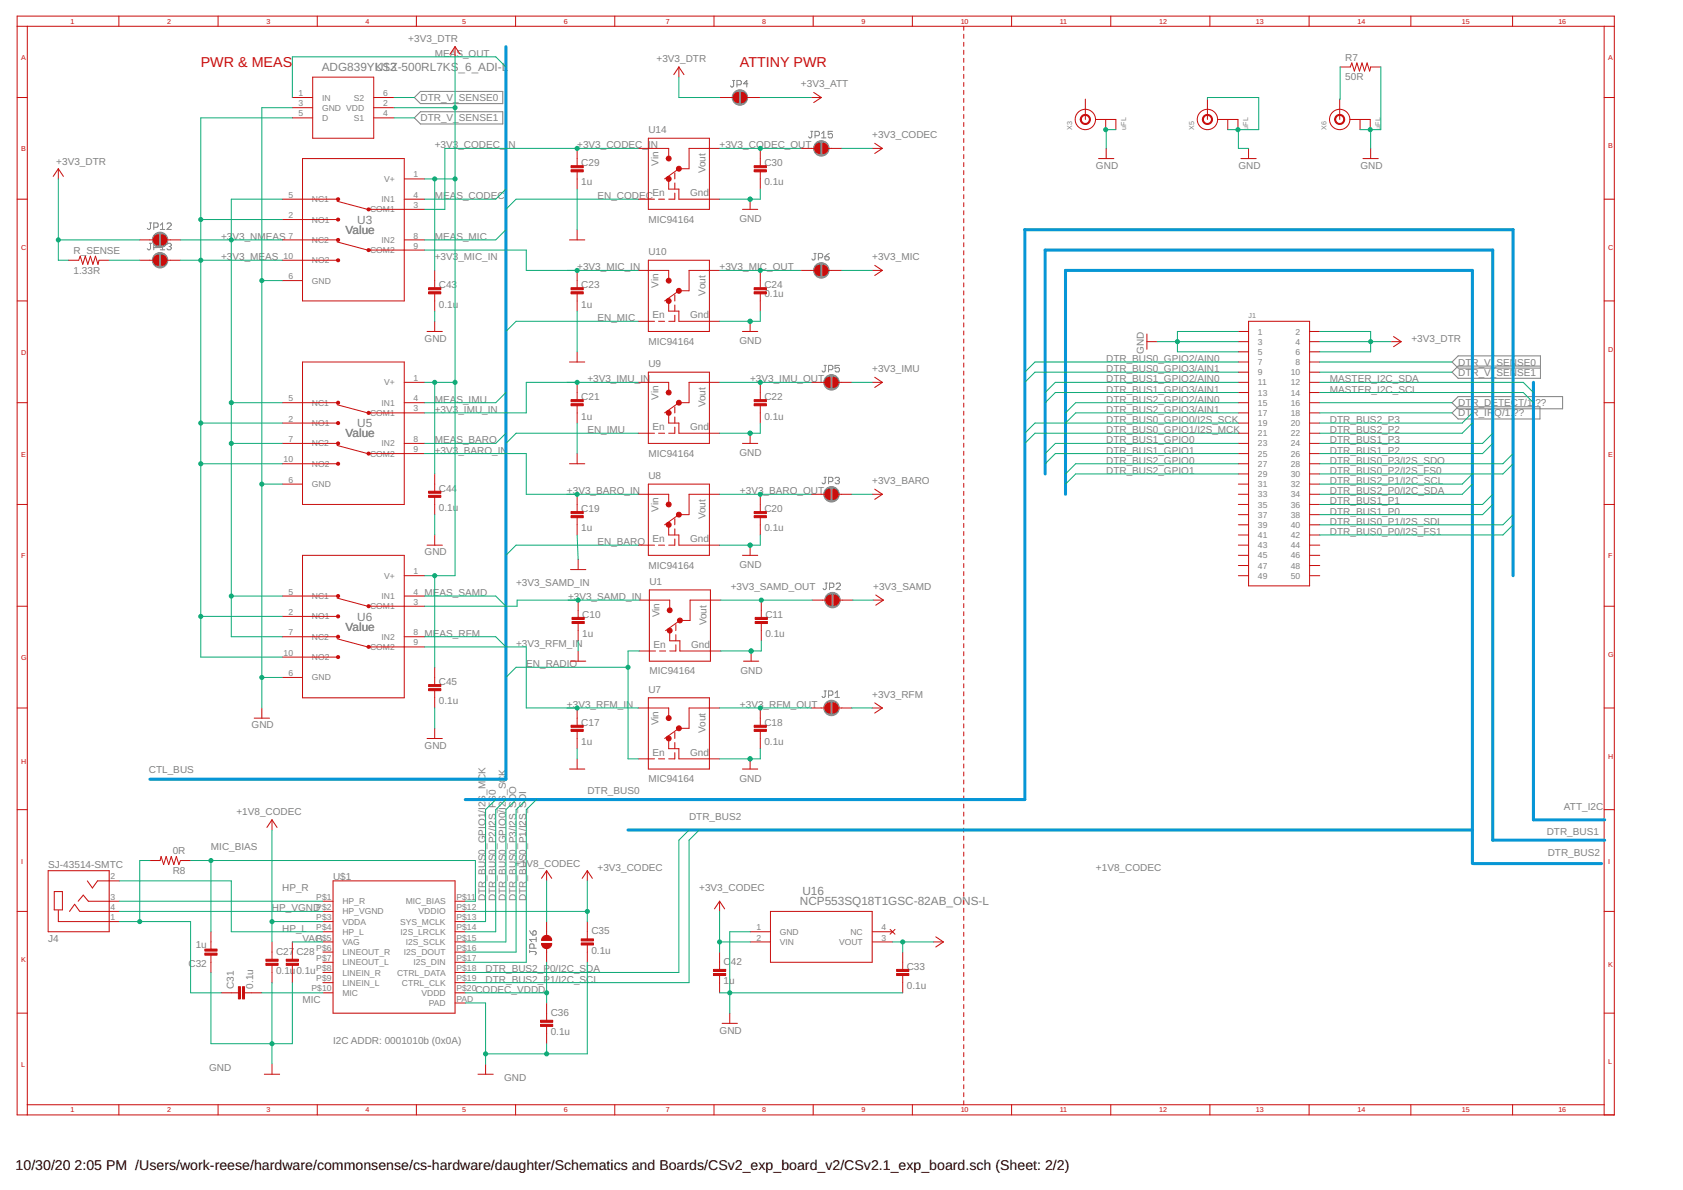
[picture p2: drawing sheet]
<svg xmlns="http://www.w3.org/2000/svg" width="420mm" height="297mm" viewBox="0 0 420 297" stroke-linecap="round" stroke-linejoin="round" font-family="sans-serif">
<g fill="#808080" stroke="#808080" stroke-width=".25">
<circle cx="207.8" cy="149.8" r="1.93"/>
<circle cx="207.6" cy="176.7" r="1.93"/>
<circle cx="207.6" cy="123.4" r="1.93"/>
<circle cx="207.6" cy="95.4" r="1.93"/>
<circle cx="205" cy="67.5" r="1.93"/>
<circle cx="40" cy="59.9" r="1.93"/>
<circle cx="40" cy="65" r="1.93"/>
<circle cx="205" cy="37" r="1.93"/>
<circle cx="184.7" cy="24.3" r="1.93"/>
</g>
<g fill="none" stroke="#808080" stroke-width=".25">
<path d="M103.4 24.3l1.6-1.5h20.5v3.1h-20.5zM103.4 29.4l1.6-1.5h20.5v3h-20.5zM182.9 20.1h.5M183.2 20.1v1.3l-.3 .3h-.3l-.2-.3M184 21.2h.8l.3-.3v-.5l-.3-.3h-.8v1.6M186.7 20.9h-1.1l.8-.8v1.6M202.4 32.8h.5M202.6 32.8v1.3l-.2 .3-.6-.3M203.5 33.9h.8l.3-.3v-.5l-.3-.3h-.8v1.6M205.1 34.4h1.1M205.1 33.3l.6-.5v1.6M207.8 32.8h-1v.8l.5-.3 .5 .3v.5l-.2 .3h-.6l-.2-.3"/>
<path d="M37.3 55.6h.5M37.6 55.6v1.4l-.3 .3-.5-.3M38.4 56.7h.8l.3-.2v-.6l-.3-.3h-.8v1.7M40 57.3h1.1M40 56.2l.6-.6v1.7M41.7 55.9l.3-.3h.5l.3 .3v.3l-1.1 1.1h1.1M37.3 60.7h.5M37.6 60.7v1.4l-.3 .3-.5-.3M38.4 61.8h.8l.3-.3v-.5l-.3-.3h-.8v1.7M40 61.3l.6-.6v1.7M40 62.4h1.1M41.7 61l.3-.3h.5l.3 .3v.3l-.3 .2"/>
<path d="M42.2 61.5h.3M42.5 61.5l.3 .3-.3 .6h-.5l-.3-.3M203.2 63.3h.6M203.5 63.3v1.3l-.3 .3h-.3l-.2-.3M204.3 64.3h.8l.3-.2v-.6l-.3-.2h-.8v1.6M205.9 64.1h.9l.2 .5-.2 .3h-.6l-.3-.3zM207 63.3l-1.1 .8M205.7 91.2h.6M206 91.2v1.4l-.3 .2h-.2l-.3-.2M206.8 92.3h.8l.3-.3v-.5l-.3-.3h-.8v1.6M209.5 91.2h-1v.8l.5-.3h.3l.2 .3v.6l-.2 .2h-.6l-.2-.2M384.6 91.4h-20.6l-1.5 1.5 1.5 1.5h20.6v-5.6h-20.6l-1.5 1.6 1.5 1.5h20.6"/>
<path d="M205.7 119.1h.6M206 119.1v1.4l-.3 .3-.5-.3M208.5 119.4l.2-.3h.6l.2 .3-.2 .6M209 120h.3M209.3 120l.2 .2-.2 .6h-.6l-.2-.3M362.5 100.5l1.5-1.5h26.1v3h-26.1zM362.5 103.1l1.5-1.6h20.5v3.1h-20.5zM206.8 120.2h.8l.3-.2v-.6l-.3-.3h-.8v1.7M206 145.5h.5M206.3 145.5v1.4l-.3 .3h-.3l-.2-.3M207.1 146.6h.8l.3-.2v-.6l-.3-.3h-.8v1.7M208.7 145.8l.3-.3h.5l.3 .3v.3l-1.1 1.1h1.1"/>
<path d="M205.7 172.5h.6M206 172.5v1.3l-.3 .3h-.2l-.3-.3M206.8 173.5h.8l.3-.2v-.6l-.3-.2h-.8v1.6M208.5 174.1h1M208.5 173l.5-.5v1.6M132.2 237.5h1.4l.3 .3v.3l-.3 .2M132.2 237.2v.6M132.2 232.3l.8 1.1M133 232.6l.6-.3 .3 .3v.6l-.3 .2h-.6zM133.3 236.7v-.8l-.3-.3h-.5l-.3 .3v.8h1.7M133.9 234v1.1M133.9 234.5h-1.7l.6 .6"/>
</g>
<g fill="none" stroke="#c90d0c" stroke-width=".25">
<path d="M4.3 4h398.7v274.3h-398.7zM4.3 6.6h398.7M6.8 6.6v271.7M29.7 4v2.6M54.4 4v2.6M78.1 19.3h15.2v15.2h-15.2zM79.2 4v2.6M103.9 4v2.6M113.6 11.6l1.3 1.9M113.6 11.6l-1.3 1.9M113.6 11.6v2.6M128.7 4v2.6"/>
<path d="M153.5 4v2.6M169.5 16.7l1.3 1.9M169.5 16.7l-1.3 1.9M169.5 16.7v2.6M178.2 4v2.6M203 4v2.6M227.8 4v2.6M240.6 6.6v1M240.6 8.6v1M240.6 10.6v1M240.6 12.6v1M240.6 14.6v1"/>
<path d="M240.6 16.6v1M240.6 18.6v1M252.5 4v2.6M277.3 4v2.6M302 4v2.6M326.8 4v2.6M334.6 16.7h2.5l.4-1 .6 2 .7-2 .6 2 .6-2 .7 2 .6-2 .6 2 .3-1h2.5M352.2 4v2.6M377.6 4v2.6M400.5 6.6v271.7M4.3 24.3h2.5M73 24.3h5.1"/>
<path d="M73 26.9h5.1M73 29.4h5.1M75.5 39.6h25.4v35.5h-25.4zM93.3 24.3h5.1M93.3 26.9h5.1M93.3 29.4h5.1M144.1 37v4.6M159.3 37h7.6v2.6M161.9 34.5h15.2v17.8h-15.2zM179.6 24.3h3.5M179.6 37h-7.6v5.1h-2.5l-3.6 2.6M186.4 24.3h3.4"/>
<path d="M189.8 37v4.6M200 37h3.4M202.5 24.3h2.5M203.1 23.1l1.9 1.2M205 24.3l-1.9 1.3M206.7 37h3.4M217.7 37h2.6M218.4 35.8l1.9 1.2M220.3 37l-1.9 1.3M240.6 20.6v1M240.6 22.6v1M240.6 24.6v1"/>
<path d="M240.6 26.6v1M240.6 28.6v1M240.6 30.6v1M240.6 32.6v1M240.6 34.6v1M240.6 36.6v1M240.6 38.6v1M271 24.7v5.1M273.5 29.8h5.1v2.6M274.3 39.6h3.8M276 29.8v2.6M276.2 37v2.6"/>
<path d="M301.4 24.7v5.1M304 29.8h5.1v2.6M306.5 29.8v2.6M309.8 39.6h3.8M311.7 37v2.6M334.5 24.7v5.1M337 29.8h5.1v2.6M339.5 29.8v2.6M340.3 39.6h3.8M342.2 37v2.6M400.5 24.3h2.5M4.3 49.7h2.5"/>
<path d="M14.6 42.1l1.2 1.9M14.6 42.1l-1.3 1.9M14.6 42.1v2.6M34.9 59.9h3.4M41.6 59.9h3.4M70.4 49.7h14M70.4 54.8h14M70.4 59.9h14M84.2 50.2l7.6 2.1M92 52.3h14M100.9 49.7h5.1M100.9 44.7h5.1"/>
<path d="M100.9 59.9h5.1M142.2 59.9h3.8M144.1 42.6v4.6M144.1 57.3v2.6M159.3 49.7h4.1M164.4 49.7h1.5M166.9 44.7v2.5h2.6v2.5h10.1M168.5 48.2v1.5h-1.6M168.5 43.1v1.6M168.5 45.7v1.5M185.4 52.3h3.8M187.3 49.7v2.6"/>
<path d="M189.8 42.6v4.6M240.6 40.6v1M240.6 42.6v1M240.6 44.6v1M240.6 46.6v1M240.6 48.6v1M240.6 50.6v1M240.6 52.6v1M240.6 54.6v1M240.6 56.6v1M240.6 58.6v1M400.5 49.7h2.5"/>
<path d="M4.3 75.1h2.5M17.1 65h2.5l.4-1.1 .7 2.1 .6-2.1 .6 2.1 .7-2.1 .6 2.1 .6-2.1 .7 2.1 .2-1h2.6M34.9 65h3.4M41.6 65h3.4M70.4 65h14M70.4 70h5.1M84.2 60.4l7.6 2M92 62.4h14M108.5 67.5v4.6M108.5 73.1v4.6M144.1 67.5v4.6M144.1 73.1v4.6"/>
<path d="M159.3 67.5h7.6v2.5M161.9 65h15.2v17.7h-15.2zM166.9 75.1v2.6h2.6v2.5h10.1M168.5 73.6v1.5M168.5 76.1v1.6M168.5 78.7v1.5h-1.6M179.6 67.5h-7.6v5.1h-2.5l-3.6 2.5M189.8 67.5v4.6M189.8 73.1v4.6M200 67.5h3.4M206.7 67.5h3.4M217.7 67.5h2.6"/>
<path d="M218.4 66.2l1.9 1.3M220.3 67.5l-1.9 1.3M240.6 60.6v1M240.6 62.6v1M240.6 64.6v1M240.6 66.6v1M240.6 68.6v1M240.6 70.6v1M240.6 72.6v1M240.6 74.6v1M240.6 76.6v1M240.6 78.6v1"/>
<path d="M400.5 75.1h2.5M75.5 90.4h25.4v35.5h-25.4zM100.9 95.4h5.1M106.6 82.7h3.8M108.5 80.2v2.5M142.2 90.4h3.8M144.1 87.8v2.6M144.1 95.4v4.6M159.3 95.4h7.6v2.6M159.3 80.2h4.1M161.9 92.9h15.2v17.8h-15.2zM164.4 80.2h1.5"/>
<path d="M179.6 95.4h-7.6v5.1h-2.5l-3.6 2.6M185.4 82.7h3.8M187.3 80.2v2.5M189.8 95.4v4.6M202.5 95.4h3.4M209.2 95.4h3.5M217.7 95.4h2.6M218.4 94.2l1.9 1.2M220.3 95.4l-1.9 1.3M240.6 80.6v1M240.6 82.6v1M240.6 84.6v1"/>
<path d="M240.6 86.6v1M240.6 88.6v1M240.6 90.6v1M240.6 92.6v1M240.6 94.6v1M240.6 96.6v1M240.6 98.6v1M286.3 85.3h2.6M286.3 83.4v3.8M309.2 95.4h2.5M309.2 90.4h2.5M309.2 92.9h2.5"/>
<path d="M309.2 82.7h2.5M309.2 85.3h2.5M309.2 87.8h2.5M309.2 98h2.5M311.7 80.2h15.2v66h-15.2zM326.9 95.4h2.6M326.9 90.4h2.6M326.9 92.9h2.6M326.9 82.7h2.6M326.9 85.3h2.6M326.9 87.8h2.6M326.9 98h2.6"/>
<path d="M347.3 85.3h2.5M347.9 84l1.9 1.3M349.8 85.3l-1.9 1.3M4.3 100.5h2.5M70.4 100.5h14M70.4 105.6h14M70.4 110.7h14M70.4 115.8h14M84.2 101l7.6 2.1M84.2 111.2l7.6 2M92 103.1h14M92 113.2h14"/>
<path d="M100.9 100.5h5.1M100.9 110.7h5.1M108.5 118.3v4.6M142.2 115.8h3.8M144.1 101v4.6M144.1 113.2v2.6M159.3 108.1h4.1M164.4 108.1h1.5M166.9 103.1v2.5h2.6v2.5h10.1M168.5 101.5v1.6M168.5 104.1v1.5M168.5 106.6v1.5h-1.6"/>
<path d="M185.4 110.7h3.8M187.3 108.1v2.6M189.8 101v4.6M240.6 100.6v1M240.6 102.6v1M240.6 104.6v1M240.6 106.6v1M240.6 108.6v1M240.6 110.6v1M240.6 112.6v1M240.6 114.6v1M240.6 116.6v1"/>
<path d="M240.6 118.6v1M309.2 100.5h2.5M309.2 105.6h2.5M309.2 103.1h2.5M309.2 110.7h2.5M309.2 113.2h2.5M309.2 115.8h2.5M309.2 108.1h2.5M309.2 118.3h2.5M326.9 100.5h2.6M326.9 105.6h2.6M326.9 103.1h2.6"/>
<path d="M326.9 110.7h2.6M326.9 113.2h2.6M326.9 115.8h2.6M326.9 108.1h2.6M326.9 118.3h2.6M400.5 100.5h2.5M4.3 125.9h2.5M70.4 120.8h5.1M75.5 138.6h25.4v35.6h-25.4zM106.6 136.1h3.8M108.5 123.9v4.6M108.5 133.5v2.6"/>
<path d="M144.1 123.4v4.6M144.1 129v4.5M144.3 139.6v2.6M159.3 123.4h7.6v2.5M159.3 136.1h4.1M161.9 120.8h15.2v17.8h-15.2zM164.4 136.1h1.5M166.9 131v2.5h2.6v2.6h10.1M168.5 129.5v1.5M168.5 132v1.5M168.5 134.5v1.6h-1.6M179.6 123.4h-7.6v5.1h-2.5l-3.6 2.5"/>
<path d="M185.4 138.6h3.8M187.3 136.1v2.5M189.8 123.4v4.6M189.8 129v4.5M202.5 123.4h3.4M209.2 123.4h3.5M217.7 123.4h2.6M218.4 122.1l1.9 1.3M220.3 123.4l-1.9 1.3M240.6 120.6v1M240.6 122.6v1.1M240.6 124.7v.9"/>
<path d="M240.6 126.6v1.1M240.6 128.7v.9M240.6 130.6v1.1M240.6 132.7v.9M240.6 134.7v1M240.6 136.7v.9M240.6 138.7v1M309.2 125.9h2.5M309.2 120.8h2.5M309.2 138.6h2.5M309.2 123.4h2.5M309.2 136.1h2.5"/>
<path d="M309.2 128.5h2.5M309.2 133.5h2.5M309.2 131h2.5M326.9 125.9h2.6M326.9 120.8h2.6M326.9 138.6h2.6M326.9 123.4h2.6M326.9 136.1h2.6M326.9 128.5h2.6M326.9 133.5h2.6M326.9 131h2.6M400.5 125.9h2.5"/>
<path d="M4.3 151.3h2.5M70.4 153.9h14M70.4 148.8h14M70.4 158.9h14M84.2 149.3l7.6 2M84.2 159.4l7.6 2.1M92 151.3h14M100.9 143.7h5.1M100.9 148.8h5.1M100.9 158.9h5.1M142.4 142.2h3.8M144.3 149.8v4.6"/>
<path d="M144.3 155.4v4.6M159.6 149.8h7.6v2.5M162.1 147.3h15.3v17.7h-15.3zM167.2 157.4v2.6h2.5v2.5h10.2M168.7 155.9v1.5M168.7 158.4v1.6M179.9 149.8h-7.6v5.1h-2.6l-3.5 2.5M190.1 149.8v4.6M190.1 155.4v4.6M202.8 149.8h3.4M209.5 149.8h3.4M218 149.8h2.5"/>
<path d="M218.6 148.5l1.9 1.3M220.5 149.8l-1.9 1.3M240.6 140.7v1M240.6 142.7v1M240.6 144.7v1M240.6 146.7v1M240.6 148.7v1M240.6 150.7v1M240.6 152.7v1M240.6 154.7v1M240.6 156.7v1M240.6 158.7v1"/>
<path d="M309.2 143.7h2.5M309.2 141.2h2.5M326.9 143.7h2.6M326.9 141.2h2.6M400.5 151.3h2.5M4.3 176.7h2.5M63.5 179.3h3.8M65.4 176.7v2.6M70.4 169.1h5.1M70.4 164h14M92 161.5h14M108.5 166.6v4.5"/>
<path d="M108.5 172.1v4.6M142.4 165h3.8M144.1 176.7v4.6M144.3 162.5v2.5M159.3 176.7h7.6v2.6M159.6 162.5h4.1M161.9 174.2h15.2v17.8h-15.2zM164.7 162.5h1.5M168.7 161v1.5h-1.5M179.6 176.7h-7.6v5.1h-2.5l-3.6 2.5M185.6 165h3.8M187.5 162.5v2.5"/>
<path d="M189.8 176.7v4.6M202.5 176.7h3.4M209.2 176.7h3.5M217.7 176.7h2.6M218.4 175.5l1.9 1.2M220.3 176.7l-1.9 1.3M240.6 160.7v1M240.6 162.7v1M240.6 164.7v1M240.6 166.7v1M240.6 168.7v1M240.6 170.7v1"/>
<path d="M240.6 172.7v1M240.6 174.7v1M240.6 176.7v1M240.6 178.7v1M400.5 176.7h2.5M106.6 184.3h3.8M108.5 181.8v2.5M142.2 192h3.8M144.1 182.3v4.6M144.1 189.4v2.6M159.3 189.4h4.1M164.4 189.4h1.5"/>
<path d="M166.9 184.3v2.6h2.6v2.5h10.1M168.5 187.9v1.5h-1.6M168.5 182.8v1.5M168.5 185.3v1.6M185.4 192h3.8M187.3 189.4v2.6M189.8 182.3v4.6M240.6 180.7v1M240.6 182.7v1M240.6 184.7v1M240.6 186.7v1M240.6 188.7v1"/>
<path d="M240.6 190.7v1M240.6 192.7v1M240.6 194.7v1M240.6 196.7v1M240.6 198.7v1M4.3 202.1h2.5M12 217.3h15.3v15.3h-15.3zM21.8 219.9l1.3 1.8 1.2-1.8h5.5M37.4 214.8h2.6l.2-1 .7 2 .6-2 .6 2 .7-2 .6 2 .6-2 .7 2 .3-1h2.6M67.9 204.6l1.3 1.9M67.9 204.6l-1.3 1.9M67.9 204.6v2.6"/>
<path d="M83.1 219.9h30.5v33h-30.5zM136.5 217.3v2.6M136.5 217.3l1.2 1.9M136.5 217.3l-1.3 1.9M146.6 217.3l1.3 1.9M146.6 217.3l-1.2 1.9M146.6 217.3v2.6M240.6 200.7v1M240.6 202.7v1M240.6 204.7v1M240.6 206.7v1M240.6 208.7v1"/>
<path d="M240.6 210.7v1M240.6 212.7v1M240.6 214.7v1M240.6 216.7v1M240.6 218.7v1M400.5 202.1h2.5M4.3 227.5h2.5M13.5 222.5h2.1v4.6h-2.1zM14.6 227.2v2.8h15.2M17.4 227.5l1.2-1.8 1.3 1.8M19.5 225l1.3-1.6 1.3 1.6h7.7M20 227.5h9.8"/>
<path d="M52.7 232.6v4.6M52.7 238.2v4.5M67.9 235.1v4.6M73 235.1v4.6M80.6 227.5h2.5M80.6 232.6h2.5M80.6 230h2.5M80.6 225h2.5M80.6 235.1h2.5M80.6 237.7h2.5M113.6 227.5h2.5M113.6 232.6h2.5"/>
<path d="M113.6 230h2.5M113.6 225h2.5M113.6 235.1h2.5M113.6 237.7h2.5M136.5 230v3.5M136.5 236.8v3.4M146.6 230v4.6M146.6 235.6v4.6M179.6 225v2.5M179.6 237.7v4.5M179.6 225l1.3 1.9M179.6 225l-1.2 1.9"/>
<path d="M187.3 232.6h5M187.3 235.1h5M192.3 227.5h25.4v12.7h-25.4zM217.7 232.6h5.1M217.7 235.1h5.1M222.2 232l1.2 1.2M223.4 232l-1.2 1.2M225.4 237.7v4.5M233 235.1h2.5M233.6 233.8l1.9 1.3M235.5 235.1l-1.9 1.3M240.6 220.7v1"/>
<path d="M240.6 222.7v1M240.6 224.7v1M240.6 226.7v1M240.6 228.7v1M240.6 230.7v1M240.6 232.7v1M240.6 234.7v1M240.6 236.7v1M240.6 238.7v1M400.5 227.5h2.5M4.3 252.9h2.5M55.2 247.8h4.6"/>
<path d="M60.8 247.8h4.6M67.9 240.7v4.6M73 240.7v4.6M80.6 240.2h2.5M80.6 242.7h2.5M80.6 245.3h2.5M80.6 247.8h2.5M113.6 240.2h2.5M113.6 242.7h2.5M113.6 245.3h2.5M113.6 247.8h2.5M113.6 250.4h2.5"/>
<path d="M136.5 250.4v4.5M136.5 255.9v4.6M179.6 243.2v4.6M180.3 255.4h3.8M182.2 252.9v2.5M225.4 243.2v4.6M240.6 240.7v1M240.6 242.7v1M240.6 244.7v1M240.6 246.7v1M240.6 248.7v1M240.6 250.7v1"/>
<path d="M240.6 252.8v.9M240.6 254.7v1M240.6 256.8v.9M240.6 258.7v1.1M400.5 252.9h2.5M6.8 275.8h393.7M29.7 275.8v2.5M54.4 275.8v2.5M66 268.1h3.8M67.9 265.6v2.5M79.2 275.8v2.5M103.9 275.8v2.5"/>
<path d="M119.3 268.1h3.8M121.2 265.6v2.5M128.7 275.8v2.5M153.5 275.8v2.5M178.2 275.8v2.5M203 275.8v2.5M227.8 275.8v2.5M240.6 260.8v.9M240.6 262.7v1.1M240.6 264.8v.9M240.6 266.7v1.1M240.6 268.8v.9"/>
<path d="M240.6 270.8v1M240.6 272.8v.9M240.6 274.8v1M252.5 275.8v2.5M277.3 275.8v2.5M302 275.8v2.5M326.8 275.8v2.5M352.2 275.8v2.5M377.6 275.8v2.5"/>
<circle cx="271" cy="29.8" r="2.54"/>
<circle cx="301.4" cy="29.8" r="2.54"/>
<circle cx="334.5" cy="29.8" r="2.54"/>
</g>
<g fill="#c90d0c" stroke="#c90d0c" stroke-width=".25">
<path d="M142.8 155.1h3.1v.5h-3.1z"/>
<path d="M142.8 154.1h3.1v.5h-3.1z"/>
<path d="M188.5 155.1h3.1v.5h-3.1z"/>
<path d="M188.5 154.1h3.1v.5h-3.1z"/>
<path d="M142.6 182.1h3v.5h-3z"/>
<path d="M142.6 181h3v.5h-3z"/>
<path d="M188.3 182.1h3v.5h-3z"/>
<path d="M188.3 181h3v.5h-3z"/>
<path d="M142.6 128.7h3v.5h-3z"/>
<path d="M142.6 127.7h3v.5h-3z"/>
<path d="M188.3 128.7h3v.5h-3z"/>
<path d="M188.3 127.7h3v.5h-3z"/>
<path d="M142.6 100.8h3v.5h-3z"/>
<path d="M142.6 99.8h3v.5h-3z"/>
<path d="M188.3 100.8h3v.5h-3z"/>
<path d="M188.3 99.8h3v.5h-3z"/>
<path d="M142.6 72.8h3v.5h-3z"/>
<path d="M142.6 71.8h3v.5h-3z"/>
<path d="M188.3 72.8h3v.5h-3z"/>
<path d="M188.3 71.8h3v.5h-3z"/>
<path d="M142.6 42.4h3v.5h-3z"/>
<path d="M142.6 41.4h3v.5h-3z"/>
<path d="M188.3 42.4h3v.5h-3z"/>
<path d="M188.3 41.4h3v.5h-3z"/>
<path d="M178.1 243h3.1v.5h-3.1z"/>
<path d="M178.1 242h3.1v.5h-3.1z"/>
<path d="M107 72.8h3v.5h-3z"/>
<path d="M107 71.8h3v.5h-3z"/>
<path d="M107 123.6h3v.5h-3z"/>
<path d="M107 122.6h3v.5h-3z"/>
<path d="M107 171.9h3v.5h-3z"/>
<path d="M107 170.9h3v.5h-3z"/>
<path d="M66.4 240.5h3v.5h-3z"/>
<path d="M66.4 239.4h3v.5h-3z"/>
<path d="M71.5 240.5h3v.5h-3z"/>
<path d="M71.5 239.4h3v.5h-3z"/>
<path d="M145.1 235.4h3v.5h-3z"/>
<path d="M145.1 234.4h3v.5h-3z"/>
<path d="M134.9 255.7h3.1v.5h-3.1z"/>
<path d="M134.9 254.7h3.1v.5h-3.1z"/>
<path d="M60.5 246.3h.5v3h-.5z"/>
<path d="M59.5 246.3h.5v3h-.5z"/>
<path d="M51.1 236.9h3.1v.5h-3.1z"/>
<path d="M51.1 237.9h3.1v.5h-3.1z"/>
<path d="M223.8 243h3.1v.5h-3.1z"/>
<path d="M223.8 242h3.1v.5h-3.1z"/>
</g>
<g fill="#c90d0c" stroke="#c90d0c" stroke-width=".25">
<path d="M166.8 151.8a.61 .61 0 0 1 .9 .3 .61 .61 0 0 1-.4 .8 .61 .61 0 0 1-.7-.6l.6-.1 .1 .2-.7-.1z" fill-rule="evenodd"/>
<path d="M166.8 156.9a.61 .61 0 0 1 .9 .2 .61 .61 0 0 1-.4 .9 .61 .61 0 0 1-.7-.6l.6-.1 .1 .2-.7-.1z" fill-rule="evenodd"/>
<path d="M169.4 154.4a.61 .61 0 0 1 .9 .2 .61 .61 0 0 1-.4 .9 .61 .61 0 0 1-.8-.6l.7-.1v.1h-.7z" fill-rule="evenodd"/>
<path d="M208.2 148.5a1.27 1.27 0 0 1 1.3 1.3 1.27 1.27 0 0 1-1.3 1.3z" fill-rule="evenodd"/>
<path d="M206.5 148.9l1-.4v2.6a1.26 1.26 0 0 1-1.2-.8 1.26 1.26 0 0 1 .2-1.4z" fill-rule="evenodd"/>
<path d="M166.6 178.8a.61 .61 0 0 1 .9 .2 .61 .61 0 0 1-.4 .8 .61 .61 0 0 1-.8-.5l.7-.1v.1h-.7z" fill-rule="evenodd"/>
<path d="M166.6 183.9a.61 .61 0 0 1 .9 .2 .61 .61 0 0 1-.4 .8 .61 .61 0 0 1-.8-.6l.7-.1v.2l-.7-.1z" fill-rule="evenodd"/>
<path d="M169.1 181.3a.61 .61 0 0 1 .9 .2 .61 .61 0 0 1-.4 .9 .61 .61 0 0 1-.7-.6l.6-.1 .1 .1h-.7z" fill-rule="evenodd"/>
<path d="M208 175.5a1.27 1.27 0 0 1 1.2 1.2 1.27 1.27 0 0 1-1.2 1.3z" fill-rule="evenodd"/>
<path d="M206.2 175.9l1-.4v2.5a1.26 1.26 0 0 1-1.2-.8 1.26 1.26 0 0 1 .2-1.3z" fill-rule="evenodd"/>
<path d="M166.6 125.4a.62 .62 0 0 1 .9 .2 .62 .62 0 0 1-.4 .9 .62 .62 0 0 1-.8-.6l.7-.1v.2l-.7-.1z" fill-rule="evenodd"/>
<path d="M166.6 130.5a.62 .62 0 0 1 .9 .2 .62 .62 0 0 1-.4 .9 .62 .62 0 0 1-.8-.6l.7-.1v.1h-.7z" fill-rule="evenodd"/>
<path d="M169.1 128a.62 .62 0 0 1 .9 .2 .62 .62 0 0 1-.4 .9 .62 .62 0 0 1-.7-.6l.6-.1 .1 .1h-.7z" fill-rule="evenodd"/>
<path d="M208 122.1a1.27 1.27 0 0 1 1.2 1.3 1.27 1.27 0 0 1-1.2 1.3z" fill-rule="evenodd"/>
<path d="M206.2 122.5l1-.4v2.6a1.26 1.26 0 0 1-1.2-.8 1.26 1.26 0 0 1 .2-1.4z" fill-rule="evenodd"/>
<path d="M166.6 97.5a.61 .61 0 0 1 .9 .2 .61 .61 0 0 1-.4 .9 .61 .61 0 0 1-.8-.6l.7-.1v.1h-.7z" fill-rule="evenodd"/>
<path d="M166.6 102.6a.61 .61 0 0 1 .9 .2 .61 .61 0 0 1-.4 .9 .61 .61 0 0 1-.8-.6l.7-.1v.1h-.7z" fill-rule="evenodd"/>
<path d="M169.1 100.1a.61 .61 0 0 1 .9 .2 .61 .61 0 0 1-.4 .8 .61 .61 0 0 1-.7-.6l.6-.1 .1 .2-.7-.1z" fill-rule="evenodd"/>
<path d="M208 94.2a1.27 1.27 0 0 1 1.2 1.2 1.27 1.27 0 0 1-1.2 1.3z" fill-rule="evenodd"/>
<path d="M206.2 94.6l1-.4v2.5a1.26 1.26 0 0 1-1.2-.7 1.26 1.26 0 0 1 .2-1.4z" fill-rule="evenodd"/>
<path d="M166.6 69.6a.61 .61 0 0 1 .9 .2 .61 .61 0 0 1-.4 .9 .61 .61 0 0 1-.8-.7h.7v.1l-.7-.1z" fill-rule="evenodd"/>
<path d="M166.6 74.7a.61 .61 0 0 1 .9 .2 .61 .61 0 0 1-.4 .8 .61 .61 0 0 1-.8-.6l.7-.1v.2l-.7-.1z" fill-rule="evenodd"/>
<path d="M169.1 72.1a.61 .61 0 0 1 .9 .2 .61 .61 0 0 1-.4 .9 .61 .61 0 0 1-.7-.6l.6-.1 .1 .1h-.7z" fill-rule="evenodd"/>
<path d="M205.4 66.2a1.27 1.27 0 0 1 1.3 1.3 1.27 1.27 0 0 1-1.3 1.3z" fill-rule="evenodd"/>
<path d="M203.7 66.7l1-.5v2.6a1.26 1.26 0 0 1-1.2-.8 1.26 1.26 0 0 1 .2-1.3z" fill-rule="evenodd"/>
<path d="M40.3 58.6a1.27 1.27 0 0 1 1.3 1.3 1.27 1.27 0 0 1-1.3 1.3z" fill-rule="evenodd"/>
<path d="M38.6 59l1-.4v2.6a1.26 1.26 0 0 1-1.2-.8 1.26 1.26 0 0 1 .2-1.4z" fill-rule="evenodd"/>
<path d="M40.3 63.7a1.27 1.27 0 0 1 1.3 1.3 1.27 1.27 0 0 1-1.3 1.2z" fill-rule="evenodd"/>
<path d="M38.6 64.1l1-.4v2.5a1.26 1.26 0 0 1-1.2-.7 1.26 1.26 0 0 1 .2-1.4z" fill-rule="evenodd"/>
<path d="M270.1 28.9a1.27 1.27 0 0 1 2 .3 1.27 1.27 0 0 1-.8 1.8 1.27 1.27 0 0 1-1.6-1.2h.2a1.01 1.01 0 0 1 1.4-.9 1.01 1.01 0 0 1 .3 1.6 1.01 1.01 0 0 1-1.6-.4l-.1-.3h-.2z" fill-rule="evenodd"/>
<path d="M300.5 28.9a1.27 1.27 0 0 1 2 .3 1.27 1.27 0 0 1-.7 1.8 1.27 1.27 0 0 1-1.6-1.2h.2a1.01 1.01 0 0 1 1.4-.9 1.01 1.01 0 0 1 .3 1.6 1.01 1.01 0 0 1-1.6-.4l-.1-.3h-.2z" fill-rule="evenodd"/>
<path d="M333.6 28.9a1.26 1.26 0 0 1 1.9 .3 1.26 1.26 0 0 1-.7 1.8 1.26 1.26 0 0 1-1.6-1.2h.2a1.01 1.01 0 0 1 1.4-.9 1.01 1.01 0 0 1 .3 1.6 1.01 1.01 0 0 1-1.6-.4l-.1-.3h-.2z" fill-rule="evenodd"/>
<path d="M166.6 39.1a.61 .61 0 0 1 .9 .2 .61 .61 0 0 1-.4 .9 .61 .61 0 0 1-.8-.6l.7-.1v.1h-.7z" fill-rule="evenodd"/>
<path d="M166.6 44.2a.61 .61 0 0 1 .9 .2 .61 .61 0 0 1-.4 .9 .61 .61 0 0 1-.8-.6l.7-.1v.1h-.7z" fill-rule="evenodd"/>
<path d="M169.1 41.6a.61 .61 0 0 1 .9 .2 .61 .61 0 0 1-.4 .9 .61 .61 0 0 1-.7-.6l.6-.1 .1 .2-.7-.1z" fill-rule="evenodd"/>
<path d="M205.4 35.8a1.27 1.27 0 0 1 1.3 1.2 1.27 1.27 0 0 1-1.3 1.3z" fill-rule="evenodd"/>
<path d="M203.7 36.2l1-.4v2.5a1.26 1.26 0 0 1-1.2-.7 1.26 1.26 0 0 1 .2-1.4z" fill-rule="evenodd"/>
<path d="M185.1 23.1a1.27 1.27 0 0 1 1.3 1.2 1.27 1.27 0 0 1-1.3 1.3z" fill-rule="evenodd"/>
<path d="M183.4 23.5l.9-.4v2.5a1.27 1.27 0 0 1-1.1-.7 1.27 1.27 0 0 1 .2-1.4z" fill-rule="evenodd"/>
<path d="M135.6 233.8a1.27 1.27 0 0 1 1.4-.2 1.27 1.27 0 0 1 .7 1.1h-2.5z" fill-rule="evenodd"/>
<path d="M135.2 235.5h2.5a1.27 1.27 0 0 1-1.2 1.3 1.27 1.27 0 0 1-1.3-1.3z" fill-rule="evenodd"/>
</g>
<g fill="none" stroke="#c90d0c" stroke-width=".51">
<circle cx="84.4" cy="49.7" r=".25"/>
<circle cx="84.4" cy="54.8" r=".25"/>
<circle cx="84.4" cy="59.9" r=".25"/>
<circle cx="92" cy="52.3" r=".25"/>
<circle cx="84.4" cy="65" r=".25"/>
<circle cx="92" cy="62.4" r=".25"/>
<circle cx="84.4" cy="100.5" r=".25"/>
<circle cx="84.4" cy="105.6" r=".25"/>
<circle cx="84.4" cy="110.7" r=".25"/>
<circle cx="84.4" cy="115.8" r=".25"/>
<circle cx="92" cy="103.1" r=".25"/>
<circle cx="92" cy="113.2" r=".25"/>
<circle cx="84.4" cy="158.9" r=".25"/>
<circle cx="84.4" cy="153.9" r=".26"/>
<circle cx="84.4" cy="148.8" r=".26"/>
<circle cx="92" cy="151.3" r=".26"/>
<circle cx="84.4" cy="164" r=".25"/>
<circle cx="92" cy="161.5" r=".25"/>
</g>
<path d="M126.3 11.6v182.9h-88.9M382.8 95.4v109.2h17.8M260.9 118.3v-55.9h111.8v147.3h27.9M266 123.4v-55.9h101.6v148.1M377.7 143.7v-86.4h-121.9v142.3h-139.7M156.8 207.2h210.8M367.8 215.6h32" fill="none" stroke="#0696d7" stroke-width=".76"/>
<g fill="none" stroke="#0dab76" stroke-width=".25">
<path d="M113.6 14.2v129.5h-7.6M126.3 16.7l-2.5-2.5h-50.8v10.1M169.5 19.3v5h10.1M334.6 16.7l-.1 8M344.7 16.7v15.7h-5.2M73 26.9h-7.6v149.8M73 29.4h-22.9v134.6h20.3M98.4 26.9h15.2M98.4 24.3h5M98.4 29.4h5M159.3 37h-48.2v15.3h-5.1M179.6 37h20.4"/>
<path d="M189.8 24.3h12.7M210.1 37h7.6M276 32.4h2.6M276.2 32.4v4.6M301.4 24.7v-.4h12.8v8.1h-7.7M309.2 32.4v4.6h2.5M342.2 32.4v4.6M14.6 44.7v20.3h2.5M14.6 59.9h20.3M45 59.9h25.4M50.1 54.8h20.3M70.4 49.7h-12.7v109.2h12.7"/>
<path d="M106 44.7h7.6M108.5 44.7v22.8M126.3 47.2l-2.5 2.5h-17.8M126.3 57.3l-2.5 2.6h-17.8M144.1 47.2v10.1M159.3 49.7h-30.5l-2.5 2.6M189.8 47.2v2.5h-10.2M27.3 65h7.6M45 65h25.4M65.4 70h5M106 62.4h25.4v5.1h27.9M108.5 77.7v2.5"/>
<path d="M144.1 77.7v10.1M179.6 67.5h20.4M189.8 77.7v2.5h-10.2M210.1 67.5h7.6M106 95.4h7.6M108.5 95.4v22.9M126.3 98l-2.5 2.5h-17.8M159.3 80.2h-30.5l-2.5 2.5M159.3 95.4h-27.9v7.7h-25.4M179.6 95.4h22.9M212.7 95.4h5M288.9 85.3h20.3"/>
<path d="M309.2 82.7h-15.3v5.1h15.3M309.2 95.4h-45.7l-2.6 2.6M309.2 90.4h-50.8l-2.6 2.5M309.2 92.9h-50.8l-2.6 2.5M309.2 98h-45.7l-2.6 2.5M329.5 82.7h12.7v5.1h-12.7M329.5 85.3h17.8M329.5 95.4h50.8l2.5 2.6M329.5 90.4h33M329.5 92.9h33M329.5 98h50.8l2.5 2.5M50.1 105.6h20.3"/>
<path d="M50.1 115.8h20.3M57.7 110.7h12.7M57.7 100.5h12.7M106 113.2h25.4v10.2h27.9M126.3 108.1l-2.5 2.6h-17.8M144.1 105.6v7.6M159.3 108.1h-30.5l-2.5 2.6M189.8 105.6v2.5h-10.2M309.2 108.1h-50.8l-2.6 2.6M309.2 105.6h-50.8l-2.6 2.5M309.2 115.8h-40.7l-2.5 2.5M309.2 110.7h-45.7l-2.6 2.5"/>
<path d="M309.2 100.5h-40.7l-2.5 2.6M309.2 103.1h-40.7l-2.5 2.5M309.2 118.3h-40.7l-2.5 2.5M309.2 113.2h-45.7l-2.6 2.6M329.5 100.5h33M329.5 103.1h33M367.6 118.3l-2.6 2.5h-35.5M367.6 105.6l-2.6 2.5h-35.5M367.6 103.1l-2.6 2.5h-35.5M372.7 108.1l-2.6 2.6h-40.6M372.7 110.7l-2.6 2.5h-40.6M377.7 113.2l-2.5 2.6h-45.7"/>
<path d="M377.7 115.8l-2.5 2.5h-45.7M65.4 120.8h5M108.5 128.5v5M144.1 133.5l.2 6.1M159.3 136.1h-30.5l-2.5 2.5M179.6 123.4h22.9M189.8 133.5v2.6h-10.2M212.7 123.4h5M367.6 120.8l-2.6 2.6h-35.5M372.7 125.9l-2.6 2.6h-40.6M372.7 123.4l-2.6 2.5h-40.6M377.7 128.5l-2.5 2.5h-45.7"/>
<path d="M377.7 131l-2.5 2.5h-45.7M50.1 153.9h20.3M57.7 148.8h12.7M106 158.9h17.8l2.5 2.6M106 148.8h17.8l2.5 2.5M108.5 143.7v22.9M144.3 160v2.5M159.6 149.8h-30.5v1.5h-23.1M179.9 149.8h22.9M190.1 160v2.5h-10.2M212.9 149.8h5.1M65.4 169.1h5"/>
<path d="M106 161.5h25.4v15.2h27.9M108.5 176.7v5.1M156.8 166.6h-28l-2.5 2.5M159.6 162.5h-2.8v26.9h2.5M179.6 176.7h22.9M212.7 176.7h5M123.8 199.6l-2.6 2.5v27.9h-5.1M126.3 199.6l-2.5 2.5v30.5h-7.7M128.8 199.6l-2.5 2.5v33h-10.2M131.4 199.6l-2.6 2.5v35.6h-12.7M133.9 199.6l-2.5 2.5v38.1h-15.3M144.1 186.9v2.5"/>
<path d="M189.8 186.9v2.5h-10.2M29.8 219.9h27.9v12.7h22.9M37.4 214.8h-2.5v15.2M47.6 214.8h71.1v10.2h-2.6M52.7 214.8v17.8M67.9 207.2v27.9M136.5 219.9v10.1M146.6 219.9v10.1M172 207.2l-2.5 2.5v33h-53.4M174.6 207.2l-2.6 2.5v35.6h-55.9M29.8 230h17.8v17.8h7.6M29.8 227.5h50.8"/>
<path d="M29.8 225h50.8M67.9 230h12.7M73 235.1h7.6M116.1 227.5h30.5M179.6 235.1h7.7M179.6 227.5v10.2M187.3 232.6h-5.1v20.3M222.8 235.1h10.2M225.4 235.1v2.6M52.7 242.7v17.8h20.3v-15.2M65.4 247.8h15.2M67.9 245.3v20.3"/>
<path d="M116.1 247.8h20.4M116.1 250.4h5.1v15.2M136.5 240.2v10.2M146.6 240.2v22.9h-25.4M179.6 247.8h45.8M136.5 260.5v2.6"/>
</g>
<g fill="#0dab76" stroke="#0dab76" stroke-width=".25">
<circle cx="187.5" cy="162.5" r=".51"/>
<circle cx="65.4" cy="169.1" r=".51"/>
<circle cx="65.4" cy="120.8" r=".51"/>
<circle cx="65.4" cy="70" r=".51"/>
<circle cx="187.3" cy="189.4" r=".51"/>
<circle cx="187.3" cy="136.1" r=".51"/>
<circle cx="187.3" cy="108.1" r=".51"/>
<circle cx="187.3" cy="80.2" r=".51"/>
<circle cx="276" cy="32.4" r=".51"/>
<circle cx="309.1" cy="32.4" r=".51"/>
<circle cx="342.1" cy="32.4" r=".51"/>
<circle cx="187.3" cy="49.7" r=".51"/>
<circle cx="182.2" cy="247.8" r=".51"/>
<circle cx="293.9" cy="85.3" r=".51"/>
<circle cx="121.2" cy="263.1" r=".51"/>
<circle cx="136.5" cy="263.1" r=".51"/>
<circle cx="67.9" cy="260.5" r=".51"/>
<circle cx="113.6" cy="44.7" r=".51"/>
<circle cx="113.6" cy="95.4" r=".51"/>
<circle cx="108.5" cy="44.7" r=".51"/>
<circle cx="108.5" cy="95.4" r=".51"/>
<circle cx="108.5" cy="143.7" r=".51"/>
<circle cx="113.6" cy="26.9" r=".51"/>
<circle cx="14.6" cy="59.9" r=".51"/>
<circle cx="342.2" cy="85.3" r=".51"/>
<circle cx="190.1" cy="149.8" r=".51"/>
<circle cx="50.1" cy="65" r=".51"/>
<circle cx="50.1" cy="153.9" r=".51"/>
<circle cx="50.1" cy="105.6" r=".51"/>
<circle cx="50.1" cy="115.8" r=".51"/>
<circle cx="50.1" cy="54.8" r=".51"/>
<circle cx="189.8" cy="176.7" r=".51"/>
<circle cx="189.8" cy="123.4" r=".51"/>
<circle cx="189.8" cy="95.4" r=".51"/>
<circle cx="189.8" cy="67.5" r=".51"/>
<circle cx="57.7" cy="59.9" r=".51"/>
<circle cx="57.7" cy="148.8" r=".51"/>
<circle cx="57.7" cy="110.7" r=".51"/>
<circle cx="57.7" cy="100.5" r=".51"/>
<circle cx="179.6" cy="235.1" r=".51"/>
<circle cx="146.6" cy="227.5" r=".51"/>
<circle cx="189.8" cy="37" r=".51"/>
<circle cx="225.4" cy="235.1" r=".51"/>
<circle cx="67.9" cy="230" r=".51"/>
<circle cx="156.8" cy="166.6" r=".51"/>
<circle cx="136.5" cy="247.8" r=".51"/>
<circle cx="34.9" cy="230" r=".51"/>
<circle cx="144.1" cy="176.7" r=".51"/>
<circle cx="144.3" cy="149.8" r=".51"/>
<circle cx="144.1" cy="123.4" r=".51"/>
<circle cx="144.1" cy="95.4" r=".51"/>
<circle cx="144.1" cy="67.5" r=".51"/>
<circle cx="144.1" cy="37" r=".51"/>
<circle cx="52.7" cy="214.8" r=".51"/>
</g>
<g font-size="3.6" fill="#c90d0c">
<text x="50.1" y="16.7">PWR &amp; MEAS</text>
<text x="184.7" y="16.7">ATTINY PWR</text>
</g>
<g font-size="3.5">
<text x="3.9" y="292.1">10/30/20</text>
<text x="18.6" y="292.1">2:05 PM /Users/work-reese/hardware/commonsense/cs-hardware/daughter/Schematics and Boards/CSv2_exp_board_v2/CSv2.1_exp_board.sch (Sheet: 2/2)</text>
</g>
<g font-size="2.9" fill="#808080">
<text x="80.3" y="17.8">ADG839YKSZ-500RL7KS</text>
<text x="93.6" y="17.8">U13</text>
<text x="114.5" y="17.8">_6_ADI-L</text>
<text x="86.3" y="58.4">Value</text>
<text x="89.2" y="55.9">U3</text>
<text x="89.2" y="106.6">U5</text>
<text x="86.3" y="109.2">Value</text>
<text x="89.2" y="154.9">U6</text>
<text x="86.3" y="157.4">Value</text>
<text x="199.7" y="226">NCP553SQ18T1GSC-82AB_ONS-L</text>
<text x="200.3" y="223.5">U16</text>
</g>
<g font-size="2.5" fill="#808080">
<text x="101.9" y="10.4">+3V3_DTR</text>
<text x="108.5" y="14.2">MEA</text>
<text x="113.9" y="14.2">S_OUT</text>
<text x="163.9" y="15.4">+3V3_DTR</text>
<text x="335.8" y="15.2">R7</text>
<text x="200" y="21.8">+3V3_ATT</text>
<text x="335.8" y="20">50R</text>
<text x="105" y="25.2">DTR_V_SENSE0</text>
<text x="105" y="30.3">DTR_V_SENSE1</text>
<text x="161.9" y="33.2">U14</text>
<text x="217.7" y="34.5">+3V3_CODEC</text>
<text x="14.1" y="41.1">+3V3_DTR</text>
<text x="108.5" y="37">+3V3_CODEC_I</text>
<text x="126.9" y="37">N</text>
<text x="144.1" y="37">+3V3_CODEC_I</text>
<text x="145.1" y="41.5">C29</text>
<text x="162.5" y="37">N</text>
<text x="164.4" y="41.4" transform="rotate(-90 164.4 41.4)">Vin</text>
<text x="179.6" y="37">+3V3_CODEC_OUT</text>
<text x="190.8" y="41.5">C30</text>
<text x="145.1" y="46.3">1u</text>
<text x="176.1" y="43.3" transform="rotate(-90 176.1 43.3)">Vout</text>
<text x="190.8" y="46.3">0.1u</text>
<text x="273.6" y="42.1">GND</text>
<text x="309.2" y="42.1">GND</text>
<text x="339.6" y="42.1">GND</text>
<text x="108.5" y="49.7">MEA</text>
<text x="113.9" y="49.7">S_CODEC</text>
<text x="149.2" y="49.7">EN_CODEC</text>
<text x="162.9" y="49">En</text>
<text x="172.3" y="49">Gnd</text>
<text x="55.2" y="59.9">+3</text>
<text x="58" y="59.9">V3_NMEAS</text>
<text x="108.5" y="59.9">MEA</text>
<text x="113.9" y="59.9">S_MIC</text>
<text x="161.9" y="55.6">MIC94164</text>
<text x="184.6" y="55.4">GND</text>
<text x="18.4" y="63.5">R_SENSE</text>
<text x="55.2" y="65">+3</text>
<text x="58" y="65">V3_MEAS</text>
<text x="108.5" y="65">+3V3_MIC_IN</text>
<text x="161.9" y="63.7">U10</text>
<text x="217.7" y="65">+3V3_MIC</text>
<text x="18.4" y="68.3">1.33R</text>
<text x="109.5" y="72">C43</text>
<text x="144.1" y="67.5">+3V3_MIC_IN</text>
<text x="145.1" y="72">C23</text>
<text x="164.4" y="71.8" transform="rotate(-90 164.4 71.8)">Vin</text>
<text x="179.6" y="67.5">+3V3_MIC_OUT</text>
<text x="190.8" y="72">C24</text>
<text x="109.5" y="76.8">0.1u</text>
<text x="145.1" y="76.8">1u</text>
<text x="176.1" y="73.8" transform="rotate(-90 176.1 73.8)">Vout</text>
<text x="190.8" y="74.2">0.1u</text>
<text x="149.2" y="80.2">EN_MIC</text>
<text x="162.9" y="79.4">En</text>
<text x="172.3" y="79.4">Gnd</text>
<text x="106" y="85.3">GND</text>
<text x="161.9" y="86">MIC94164</text>
<text x="184.6" y="85.9">GND</text>
<text x="285.6" y="88.3" transform="rotate(-90 285.6 88.3)">GND</text>
<text x="352.3" y="85.3">+3V3_DTR</text>
<text x="146.6" y="95.4">+3V3_IMU_IN</text>
<text x="161.9" y="91.6">U9</text>
<text x="187.3" y="95.4">+3</text>
<text x="190.1" y="95.4">V3_IMU_OUT</text>
<text x="217.7" y="92.9">+3V3_IMU</text>
<text x="276.2" y="90.4">DTR_BUS0_GPIO2/AIN0</text>
<text x="276.2" y="92.9">DTR_BUS0_GPIO3/AIN1</text>
<text x="276.2" y="95.4">DTR_BUS1_GPIO2/AIN0</text>
<text x="332" y="95.4">MASTER_I2C_SDA</text>
<text x="364" y="91.3">DTR_V_SENSE0</text>
<text x="364" y="93.8">DTR_V_SENSE1</text>
<text x="108.5" y="100.5">MEA</text>
<text x="113.9" y="100.5">S_IMU</text>
<text x="145.1" y="99.9">C21</text>
<text x="164.4" y="99.8" transform="rotate(-90 164.4 99.8)">Vin</text>
<text x="176.1" y="101.7" transform="rotate(-90 176.1 101.7)">Vout</text>
<text x="190.8" y="99.9">C22</text>
<text x="276.2" y="98">DTR_BUS1_GPIO3/AIN1</text>
<text x="276.2" y="100.5">DTR_BUS2_GPIO2/AIN0</text>
<text x="332" y="98">MASTER_I2C_SCL</text>
<text x="364" y="101.4">DTR_DETECT/1.</text>
<text x="383.3" y="101.4">??</text>
<text x="108.5" y="103.1">+3V3_IMU_IN</text>
<text x="145.1" y="104.7">1u</text>
<text x="162.9" y="107.4">En</text>
<text x="172.3" y="107.4">Gnd</text>
<text x="190.8" y="104.7">0.1u</text>
<text x="276.2" y="105.6">DTR_BUS0_GPIO0/I2S_SCK</text>
<text x="276.2" y="103.1">DTR_BUS2_GPIO3/AIN1</text>
<text x="332" y="105.6">DTR_BUS2_P3</text>
<text x="364" y="104">DTR_IR</text>
<text x="373" y="104">Q/1.</text>
<text x="377.8" y="104">??</text>
<text x="108.5" y="110.7">MEA</text>
<text x="108.5" y="113.2">+3V3_BARO_IN</text>
<text x="113.9" y="110.7">S_BARO</text>
<text x="146.6" y="108.1">EN_IMU</text>
<text x="161.9" y="114">MIC94164</text>
<text x="184.6" y="113.9">GND</text>
<text x="276.2" y="108.1">DTR_BUS0_GPIO1/I2S_MCK</text>
<text x="276.2" y="110.7">DTR_BUS1_GPIO0</text>
<text x="276.2" y="113.2">DTR_BUS1_GPIO1</text>
<text x="332" y="113.2">DTR_BUS1_P2</text>
<text x="332" y="110.7">DTR_BUS1_P3</text>
<text x="332" y="108.1">DTR_BUS2_P2</text>
<text x="161.9" y="119.6">U8</text>
<text x="276.2" y="115.8">DTR_BUS2_GPIO0</text>
<text x="276.2" y="118.3">DTR_BUS2_GPIO1</text>
<text x="332" y="115.8">DTR_BUS0_P3/I2S_SDO</text>
<text x="332" y="118.3">DTR_BUS0_P2/I2S_FS0</text>
<text x="109.5" y="122.7">C44</text>
<text x="141.5" y="123.4">+3</text>
<text x="144.4" y="123.4">V3_BARO_IN</text>
<text x="184.7" y="123.4">+3V3_BARO_OUT</text>
<text x="217.7" y="120.8">+3V3_BARO</text>
<text x="332" y="125.9">DTR_BUS1_P1</text>
<text x="332" y="120.8">DTR_BUS2_P1/I2C_SCL</text>
<text x="332" y="123.4">DTR_BUS2_P0/I2C_SDA</text>
<text x="109.5" y="127.6">0.1u</text>
<text x="145.1" y="127.8">C19</text>
<text x="164.4" y="127.7" transform="rotate(-90 164.4 127.7)">Vin</text>
<text x="176.1" y="129.6" transform="rotate(-90 176.1 129.6)">Vout</text>
<text x="190.8" y="127.8">C20</text>
<text x="332" y="131">DTR_BUS0_P1/I2S_SDI</text>
<text x="332" y="128.5">DTR_BUS1_P0</text>
<text x="145.1" y="132.7">1u</text>
<text x="149.2" y="136.1">EN_BARO</text>
<text x="162.9" y="135.3">En</text>
<text x="172.3" y="135.3">Gnd</text>
<text x="190.8" y="132.7">0.1u</text>
<text x="332" y="133.5">DTR_BUS0_P0/I2S_FS1</text>
<text x="106" y="138.6">GND</text>
<text x="161.9" y="141.9">MIC94164</text>
<text x="184.6" y="141.8">GND</text>
<text x="106" y="148.8">MEAS_SAMD</text>
<text x="128.8" y="146.2">+3V3_SAMD_IN</text>
<text x="141.8" y="149.8">+3V3_SAMD_IN</text>
<text x="162.1" y="146">U1</text>
<text x="182.4" y="147.3">+3V3_SAMD_OUT</text>
<text x="218" y="147.3">+3V3_SAMD</text>
<text x="145.4" y="154.2">C10</text>
<text x="164.7" y="154.1" transform="rotate(-90 164.7 154.1)">Vin</text>
<text x="191.1" y="154.2">C11</text>
<text x="106" y="158.9">MEAS_RFM</text>
<text x="128.8" y="161.5">+3V3_RFM_IN</text>
<text x="145.4" y="159.1">1u</text>
<text x="163.1" y="161.7">En</text>
<text x="172.5" y="161.7">Gnd</text>
<text x="176.3" y="156.1" transform="rotate(-90 176.3 156.1)">Vout</text>
<text x="191.1" y="159.1">0.1u</text>
<text x="131.4" y="166.6">EN_RADIO</text>
<text x="109.5" y="171">C45</text>
<text x="161.9" y="172.9">U7</text>
<text x="162.1" y="168.3">MIC94164</text>
<text x="184.9" y="168.2">GND</text>
<text x="109.5" y="175.8">0.1u</text>
<text x="141.5" y="176.7">+3V3_RFM_IN</text>
<text x="184.7" y="176.7">+3V3_RFM_OUT</text>
<text x="217.7" y="174.2">+3V3_RFM</text>
<text x="62.8" y="181.8">GND</text>
<text x="145.1" y="186">1u</text>
<text x="145.1" y="181.2">C17</text>
<text x="164.4" y="181" transform="rotate(-90 164.4 181)">Vin</text>
<text x="176.1" y="183" transform="rotate(-90 176.1 183)">Vout</text>
<text x="190.8" y="186">0.1u</text>
<text x="190.8" y="181.2">C18</text>
<text x="106" y="186.9">GND</text>
<text x="162.9" y="188.6">En</text>
<text x="172.3" y="188.6">Gnd</text>
<text x="37.2" y="193">CTL_BUS</text>
<text x="161.9" y="195.3">MIC94164</text>
<text x="184.6" y="195.1">GND</text>
<text x="59" y="203.4">+1V8_CODEC</text>
<text x="146.6" y="198.3">DTR_BUS0</text>
<text x="390.4" y="202.1">ATT_I2C</text>
<text x="172" y="204.6">DTR_BUS2</text>
<text x="386.1" y="208.5">DTR_BUS1</text>
<text x="43.1" y="213.3">0R</text>
<text x="52.7" y="212.3">MIC_BIAS</text>
<text x="386.4" y="213.8">DTR_BUS2</text>
<text x="12" y="216.6">SJ-43514-SMTC</text>
<text x="43.1" y="218.1">R8</text>
<text x="83.1" y="219.6">U$1</text>
<text x="128.6" y="216.3">+1</text>
<text x="131.4" y="216.3">V8_CODEC</text>
<text x="149.2" y="217.3">+3V3_CODEC</text>
<text x="273.6" y="217.3">+1V8_CODEC</text>
<text x="67.9" y="227.5">HP_VGND</text>
<text x="70.4" y="222.4">HP_R</text>
<text x="121.2" y="225" transform="rotate(-90 121.2 225)">DTR_BUS0_GPIO1/I2S_MCK</text>
<text x="123.8" y="225" transform="rotate(-90 123.8 225)">DTR_BUS0_P2/I2S_FS0</text>
<text x="126.3" y="225" transform="rotate(-90 126.3 225)">DTR_BUS0_GPIO0/I2S_SCK</text>
<text x="128.8" y="225" transform="rotate(-90 128.8 225)">DTR_BUS0_P3/I2S_SDO</text>
<text x="131.4" y="225" transform="rotate(-90 131.4 225)">DTR_BUS0_P1/I2S_SDI</text>
<text x="174.6" y="222.4">+3V3_CODEC</text>
<text x="70.4" y="232.6">HP_L</text>
<text x="147.6" y="233.2">C35</text>
<text x="12" y="235.1">J4</text>
<text x="48.9" y="236.5">1u</text>
<text x="68.9" y="238.3">C27</text>
<text x="74" y="238.3">C28</text>
<text x="75.5" y="235.1">VAG</text>
<text x="147.6" y="238">0.1u</text>
<text x="47.1" y="241.3">C32</text>
<text x="68.9" y="243.1">0.1u0.1u</text>
<text x="121.2" y="245.3">DTR_BUS2_P1/I2C_SCL</text>
<text x="121.2" y="242.7">DTR_BUS2_P0/I2C_SDA</text>
<text x="180.7" y="245.7">1u</text>
<text x="180.7" y="240.8">C</text>
<text x="182.5" y="240.8">42</text>
<text x="226.4" y="242.1">C33</text>
<text x="58.4" y="246.8" transform="rotate(-90 58.4 246.8)">C31</text>
<text x="63.2" y="246.8" transform="rotate(-90 63.2 246.8)">0.1u</text>
<text x="75.5" y="250.4">MIC</text>
<text x="118.7" y="247.8">CODEC_VDDD</text>
<text x="226.4" y="246.9">0.1u</text>
<text x="137.5" y="253.5">C36</text>
<text x="179.6" y="258">GND</text>
<text x="83.1" y="260.5">I2C ADDR: 0001010b (0x0A)</text>
<text x="137.5" y="258.4">0.1u</text>
<text x="52.2" y="267.4">GND</text>
<text x="125.8" y="269.9">GND</text>
</g>
<g font-size="2.1" fill="#808080">
<text x="74.5" y="24">1</text>
<text x="95.6" y="24">6</text>
<text x="74.5" y="26.5">3</text>
<text x="74.5" y="29.1">5</text>
<text x="80.4" y="25.1">IN</text>
<text x="80.4" y="27.6">GND VDD</text>
<text x="88.3" y="25.1">S2</text>
<text x="95.6" y="26.5">2</text>
<text x="95.6" y="29.1">4</text>
<text x="80.4" y="30.2">D</text>
<text x="88.3" y="30.2">S1</text>
<text x="95.9" y="45.4">V+</text>
<text x="103.2" y="44.3">1</text>
<text x="72" y="49.4">5</text>
<text x="77.9" y="50.5">NC1</text>
<text x="92.4" y="53">COM1</text>
<text x="95.3" y="50.5">IN1</text>
<text x="103.2" y="51.9">3</text>
<text x="103.2" y="49.4">4</text>
<text x="72" y="54.5">2</text>
<text x="72" y="59.5">7</text>
<text x="77.9" y="55.6">NO1</text>
<text x="103.2" y="59.5">8</text>
<text x="70.8" y="64.6">10</text>
<text x="77.9" y="60.7">NC2</text>
<text x="77.9" y="65.7">NO2</text>
<text x="92.4" y="63.2">COM2</text>
<text x="95.3" y="60.7">IN2</text>
<text x="103.2" y="62.1">9</text>
<text x="72" y="69.7">6</text>
<text x="77.9" y="70.8">GND</text>
<text x="314" y="83.5">1</text>
<text x="323.4" y="83.5">2</text>
<text x="314" y="86">3</text>
<text x="314" y="88.6">5</text>
<text x="323.4" y="86">4</text>
<text x="323.4" y="88.6">6</text>
<text x="103.2" y="95.1">1</text>
<text x="314" y="91.1">7</text>
<text x="314" y="93.7">9</text>
<text x="322.2" y="93.7">10</text>
<text x="323.4" y="91.1">8</text>
<text x="72" y="100.2">5</text>
<text x="77.9" y="101.3">NC1</text>
<text x="95.3" y="101.3">IN1</text>
<text x="95.9" y="96.2">V+</text>
<text x="103.2" y="100.2">4</text>
<text x="314" y="96.2">11</text>
<text x="314" y="98.7">13</text>
<text x="314" y="101.3">15</text>
<text x="322.2" y="96.2">12</text>
<text x="322.2" y="98.7">14</text>
<text x="322.2" y="101.3">16</text>
<text x="72" y="105.2">2</text>
<text x="77.9" y="106.4">NO1</text>
<text x="92.4" y="103.8">COM1</text>
<text x="103.2" y="102.7">3</text>
<text x="314" y="103.8">17</text>
<text x="314" y="106.4">19</text>
<text x="322.2" y="103.8">18</text>
<text x="322.2" y="106.4">20</text>
<text x="72" y="110.3">7</text>
<text x="77.9" y="111.4">NC2</text>
<text x="92.4" y="114">COM2</text>
<text x="95.3" y="111.4">IN2</text>
<text x="103.2" y="110.3">8</text>
<text x="103.2" y="112.9">9</text>
<text x="314" y="108.9">21</text>
<text x="314" y="111.4">23</text>
<text x="314" y="114">25</text>
<text x="322.2" y="108.9">22</text>
<text x="322.2" y="111.4">24</text>
<text x="322.2" y="114">26</text>
<text x="70.8" y="115.4">10</text>
<text x="77.9" y="116.5">NO2</text>
<text x="314" y="116.5">27</text>
<text x="314" y="119.1">29</text>
<text x="322.2" y="116.5">28</text>
<text x="322.2" y="119.1">30</text>
<text x="72" y="120.5">6</text>
<text x="77.9" y="121.6">GND</text>
<text x="314" y="121.6">31</text>
<text x="314" y="124.1">33</text>
<text x="322.2" y="121.6">32</text>
<text x="322.2" y="124.1">34</text>
<text x="314" y="126.7">35</text>
<text x="314" y="129.2">37</text>
<text x="314" y="131.8">39</text>
<text x="322.2" y="126.7">36</text>
<text x="322.2" y="129.2">38</text>
<text x="322.2" y="131.8">40</text>
<text x="314" y="134.3">41</text>
<text x="314" y="136.8">43</text>
<text x="322.2" y="134.3">42</text>
<text x="322.2" y="136.8">44</text>
<text x="103.2" y="143.3">1</text>
<text x="314" y="139.4">45</text>
<text x="314" y="141.9">47</text>
<text x="322.2" y="139.4">46</text>
<text x="322.2" y="141.9">48</text>
<text x="72" y="148.4">5</text>
<text x="77.9" y="149.5">NC1</text>
<text x="95.3" y="149.5">IN1</text>
<text x="95.9" y="144.5">V+</text>
<text x="103.2" y="148.4">4</text>
<text x="314" y="144.5">49</text>
<text x="322.2" y="144.5">50</text>
<text x="72" y="153.5">2</text>
<text x="77.9" y="154.6">NO1</text>
<text x="92.4" y="152.1">COM1</text>
<text x="103.2" y="151">3</text>
<text x="72" y="158.6">7</text>
<text x="77.9" y="159.7">NC2</text>
<text x="95.3" y="159.7">IN2</text>
<text x="103.2" y="158.6">8</text>
<text x="103.2" y="161.1">9</text>
<text x="70.8" y="163.7">10</text>
<text x="77.9" y="164.8">NO2</text>
<text x="92.4" y="162.2">COM2</text>
<text x="72" y="168.7">6</text>
<text x="77.9" y="169.9">GND</text>
<text x="27.6" y="219.5">2</text>
<text x="27.6" y="224.6">3</text>
<text x="27.6" y="227.2">4</text>
<text x="79" y="224.6">P$1</text>
<text x="79" y="227.2">P$2</text>
<text x="85.5" y="225.7">HP_R</text>
<text x="101.3" y="225.7">MIC_BIAS</text>
<text x="114" y="227.2">P$12</text>
<text x="114" y="224.6">P$11</text>
<text x="27.6" y="229.7">1</text>
<text x="79" y="229.7">P$3</text>
<text x="79" y="232.2">P$4</text>
<text x="85.5" y="228.3">HP_VGND</text>
<text x="85.5" y="230.8">VDDA</text>
<text x="85.5" y="233.3">HP_L</text>
<text x="99.9" y="230.8">SYS_MCLK</text>
<text x="100" y="233.3">I2S_LRCLK</text>
<text x="104.5" y="228.3">VDDIO</text>
<text x="114" y="232.2">P$14</text>
<text x="114" y="229.7">P$13</text>
<text x="188.8" y="232.2">1</text>
<text x="194.7" y="233.3">GND</text>
<text x="212.3" y="233.3">NC</text>
<text x="220.1" y="232.2">4</text>
<text x="79" y="234.8">P$5</text>
<text x="79" y="237.3">P$6</text>
<text x="79" y="239.8">P$7</text>
<text x="85.5" y="235.9">VAG</text>
<text x="85.5" y="238.4">LINEOUT_R</text>
<text x="100.8" y="238.4">I2S_DOUT</text>
<text x="101.3" y="235.9">I2S_SCLK</text>
<text x="114" y="239.8">P$17</text>
<text x="114" y="237.3">P$16</text>
<text x="114" y="234.8">P$15</text>
<text x="188.8" y="234.8">2</text>
<text x="194.7" y="235.9">VIN</text>
<text x="209.5" y="235.9">VOUT</text>
<text x="220.1" y="234.8">3</text>
<text x="79" y="242.4">P$8</text>
<text x="79" y="244.9">P$9</text>
<text x="85.5" y="241">LINEOUT_L</text>
<text x="85.5" y="243.5">LINEIN_R</text>
<text x="99.1" y="243.5">CTRL_DATA</text>
<text x="103.2" y="241">I2S_DIN</text>
<text x="114" y="244.9">P$19</text>
<text x="114" y="242.4">P$18</text>
<text x="77.8" y="247.5">P$10</text>
<text x="85.5" y="246">LINEIN_L</text>
<text x="85.5" y="248.6">MIC</text>
<text x="100.4" y="246">CTRL_CLK</text>
<text x="105.2" y="248.6">VDDD</text>
<text x="107" y="251.1">PAD</text>
<text x="114" y="247.5">P$20</text>
<text x="114" y="250">PAD</text>
</g>
<g font-size="1.8" fill="#c90d0c">
<text x="17.6" y="5.9">1</text>
<text x="41.7" y="5.9">2</text>
<text x="66.5" y="5.9">3</text>
<text x="91.3" y="5.9">4</text>
<text x="115.4" y="5.9">5</text>
<text x="140.8" y="5.9">6</text>
<text x="166.2" y="5.9">7</text>
<text x="190.3" y="5.9">8</text>
<text x="215.1" y="5.9">9</text>
<text x="239.8" y="5.9">10</text>
<text x="264.6" y="5.9">11</text>
<text x="289.4" y="5.9">12</text>
<text x="313.5" y="5.9">13</text>
<text x="338.9" y="5.9">14</text>
<text x="364.9" y="5.9">15</text>
<text x="389" y="5.9">16</text>
<text x="5.3" y="14.9">A</text>
<text x="401.5" y="14.9">A</text>
<text x="5.3" y="37.8">B</text>
<text x="401.5" y="37">B</text>
<text x="5.3" y="62.4">C</text>
<text x="401.5" y="62.4">C</text>
<text x="5.3" y="88.6">D</text>
<text x="401.5" y="87.8">D</text>
<text x="5.3" y="114">E</text>
<text x="401.5" y="114">E</text>
<text x="5.3" y="139.4">F</text>
<text x="401.5" y="139.4">F</text>
<text x="5.3" y="164.8">G</text>
<text x="401.5" y="164">G</text>
<text x="5.3" y="190.7">H</text>
<text x="401.5" y="189.4">H</text>
<text x="5.3" y="215.6">I</text>
<text x="401.5" y="215.6">I</text>
<text x="5.3" y="240.2">K</text>
<text x="401.5" y="241.5">K</text>
<text x="5.3" y="266.4">L</text>
<text x="401.5" y="265.6">L</text>
<text x="17.6" y="277.7">1</text>
<text x="41.7" y="277.7">2</text>
<text x="66.5" y="277.7">3</text>
<text x="91.3" y="277.7">4</text>
<text x="115.4" y="277.7">5</text>
<text x="140.8" y="277.7">6</text>
<text x="166.2" y="277.7">7</text>
<text x="190.3" y="277.7">8</text>
<text x="215.1" y="277.7">9</text>
<text x="239.8" y="277.7">10</text>
<text x="264.6" y="277.7">11</text>
<text x="289.4" y="277.7">12</text>
<text x="313.5" y="277.7">13</text>
<text x="338.9" y="277.7">14</text>
<text x="364.9" y="277.7">15</text>
<text x="389" y="277.7">16</text>
</g>
<g font-size="1.8" fill="#808080">
<text x="267.7" y="32.4" transform="rotate(-90 267.7 32.4)">X3</text>
<text x="281.1" y="32.4" transform="rotate(-90 281.1 32.4)">uFL</text>
<text x="298.1" y="32.4" transform="rotate(-90 298.1 32.4)">X5</text>
<text x="311.6" y="32.4" transform="rotate(-90 311.6 32.4)">uFL</text>
<text x="331.1" y="32.4" transform="rotate(-90 331.1 32.4)">X6</text>
<text x="344.6" y="32.4" transform="rotate(-90 344.6 32.4)">uFL</text>
<text x="311.7" y="79.4">J1</text>
</g>
</svg>
